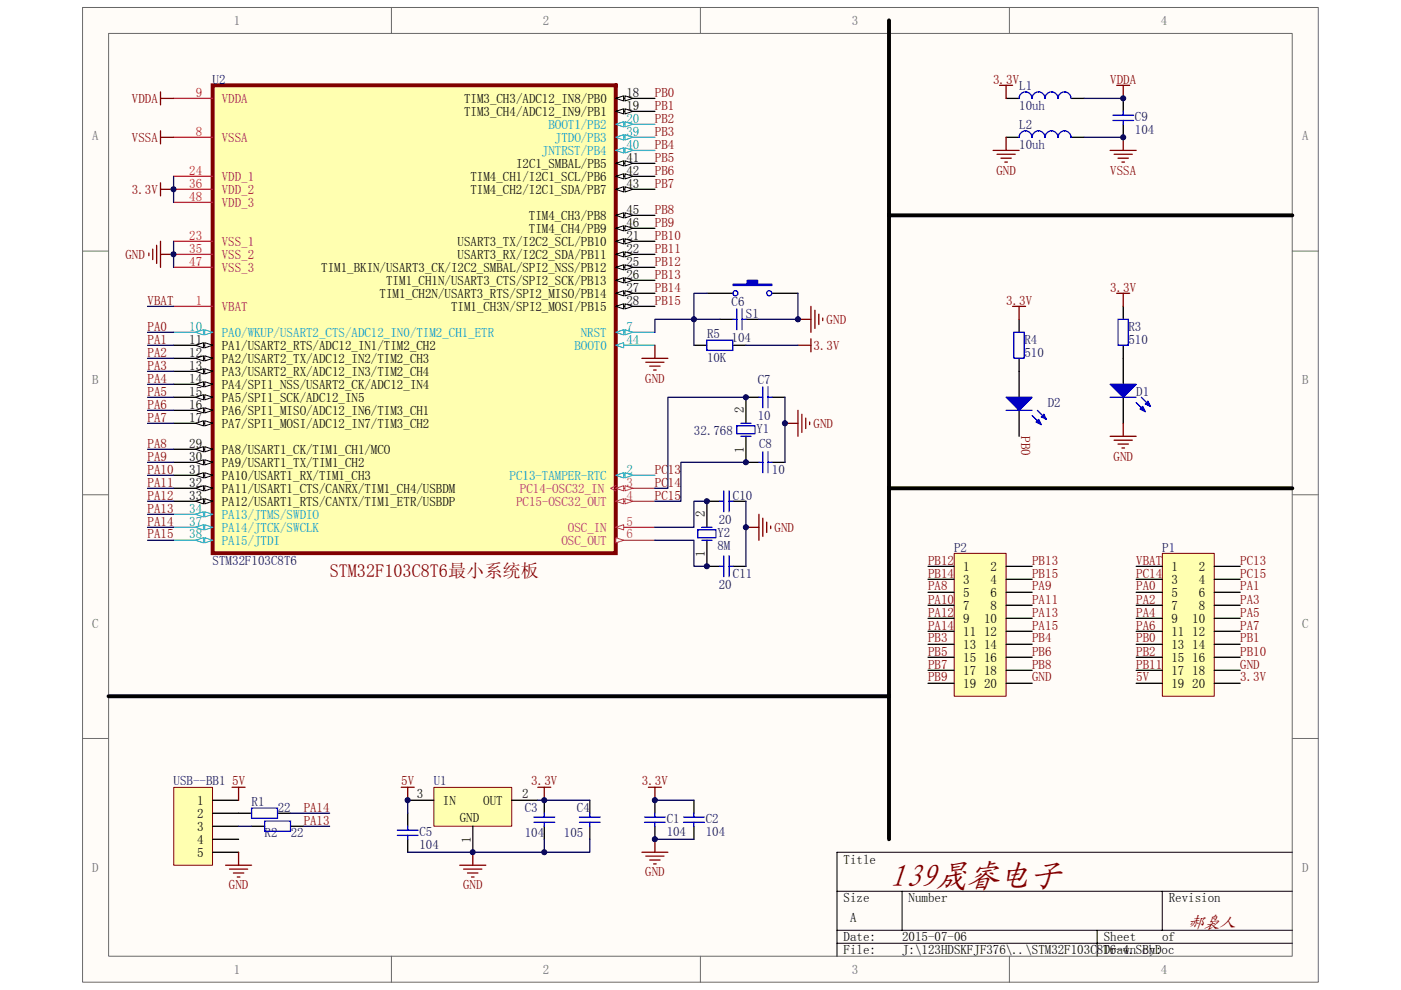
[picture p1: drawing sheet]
<svg xmlns="http://www.w3.org/2000/svg" width="297mm" height="210mm" viewBox="0 0 297 210" stroke-linecap="round" stroke-linejoin="round" font-family="sans-serif">
<path d="M17.5 1.6h262v206.7h-262z" fill="#fffcf8"/>
<path d="M17.5 1.6h262v206.7h-262z" fill="none" stroke="#6a6a6a" stroke-width=".21"/>
<path d="M23 7.1h251v195.7h-251z" fill="#fffcf8"/>
<g fill="none" stroke="#6a6a6a" stroke-width=".21">
<path d="M23 7.1h251v195.7h-251zM83 1.6v5.5M148.5 1.6v5.5M214 1.6v5.5M17.5 53.3h5.5M274 53.3h5.5M17.5 104.9h5.5M274 104.9h5.5M17.5 156.6h5.5M274 156.6h5.5M83 202.8v5.5M148.5 202.8v5.5"/>
<path d="M214 202.8v5.5"/>
</g>
<path d="M177.5 189h96.5M177.5 197.3h96.5M191.3 189v8.3M232.6 197.3v5.5M246.4 189v8.3M274 180.8h-96.5v22M177.5 200.1h96.5" fill="none" stroke="#000" stroke-width=".21"/>
<path d="M45.1 18.1v99.2h85.5v-99.2z" fill-rule="evenodd" fill="#ffffb0" stroke="#800000" stroke-width=".83"/>
<path d="M130.6 73.2h8.3" fill="none" stroke="#009cca" stroke-width=".28"/>
<path d="M130.6 73.2l1.6-.5v1.1z" fill="#fffcf8" stroke="#009cca" stroke-width=".21"/>
<path d="M130.6 70.5h8.3" fill="none" stroke="#009cca" stroke-width=".28"/>
<g fill="#fffcf8" stroke="#009cca" stroke-width=".21">
<path d="M130.6 70.5l1.6-.6v1.1z"/>
<path d="M132.5 69.9l1.7 .6-1.7 .5z"/>
</g>
<path d="M130.6 111.8h8.3" fill="none" stroke="#c5008f" stroke-width=".28"/>
<path d="M130.6 111.8l1.6-.5v1.1z" fill="#fffcf8" stroke="#c5008f" stroke-width=".21"/>
<path d="M130.6 114.6h8.3" fill="none" stroke="#c5008f" stroke-width=".28"/>
<path d="M130.6 114l1.6 .6-1.6 .5z" fill="#fffcf8" stroke="#c5008f" stroke-width=".21"/>
<path d="M36.8 70.5h8.3" fill="none" stroke="#009cca" stroke-width=".28"/>
<g fill="#fffcf8" stroke="#009cca" stroke-width=".21">
<path d="M43.4 69.9l1.7 .6-1.7 .5z"/>
<path d="M41.5 70.5l1.6-.6v1.1z"/>
</g>
<path d="M36.8 73.2h8.3" fill="none" stroke="#000" stroke-width=".28"/>
<g fill="#fffcf8" stroke="#000" stroke-width=".21">
<path d="M43.4 72.7l1.7 .5-1.7 .6z"/>
<path d="M41.5 73.2l1.6-.5v1.1z"/>
</g>
<path d="M36.8 76h8.3" fill="none" stroke="#000" stroke-width=".28"/>
<g fill="#fffcf8" stroke="#000" stroke-width=".21">
<path d="M43.4 75.5l1.7 .5-1.7 .6z"/>
<path d="M41.5 76l1.6-.5v1.1z"/>
</g>
<path d="M36.8 78.8h8.3" fill="none" stroke="#000" stroke-width=".28"/>
<g fill="#fffcf8" stroke="#000" stroke-width=".21">
<path d="M43.4 78.2l1.7 .6-1.7 .5z"/>
<path d="M41.5 78.8l1.6-.6v1.1z"/>
</g>
<path d="M36.8 81.5h8.3" fill="none" stroke="#000" stroke-width=".28"/>
<g fill="#fffcf8" stroke="#000" stroke-width=".21">
<path d="M43.4 81l1.7 .5-1.7 .6z"/>
<path d="M41.5 81.5l1.6-.5v1.1z"/>
</g>
<path d="M36.8 84.3h8.3" fill="none" stroke="#000" stroke-width=".28"/>
<g fill="#fffcf8" stroke="#000" stroke-width=".21">
<path d="M43.4 83.7l1.7 .6-1.7 .5z"/>
<path d="M41.5 84.3l1.6-.6v1.1z"/>
</g>
<path d="M36.8 87h8.3" fill="none" stroke="#000" stroke-width=".28"/>
<g fill="#fffcf8" stroke="#000" stroke-width=".21">
<path d="M43.4 86.5l1.7 .5-1.7 .6z"/>
<path d="M41.5 87l1.6-.5v1.1z"/>
</g>
<path d="M36.8 89.8h8.3" fill="none" stroke="#000" stroke-width=".28"/>
<g fill="#fffcf8" stroke="#000" stroke-width=".21">
<path d="M43.4 89.2l1.7 .6-1.7 .5z"/>
<path d="M41.5 89.8l1.6-.6v1.1z"/>
</g>
<path d="M36.8 95.3h8.3" fill="none" stroke="#000" stroke-width=".28"/>
<g fill="#fffcf8" stroke="#000" stroke-width=".21">
<path d="M43.4 94.7l1.7 .6-1.7 .5z"/>
<path d="M41.5 95.3l1.6-.6v1.1z"/>
</g>
<path d="M36.8 98.1h8.3" fill="none" stroke="#000" stroke-width=".28"/>
<g fill="#fffcf8" stroke="#000" stroke-width=".21">
<path d="M43.4 97.5l1.7 .6-1.7 .5z"/>
<path d="M41.5 98.1l1.6-.6v1.1z"/>
</g>
<path d="M36.8 100.8h8.3" fill="none" stroke="#000" stroke-width=".28"/>
<g fill="#fffcf8" stroke="#000" stroke-width=".21">
<path d="M43.4 100.3l1.7 .5-1.7 .6z"/>
<path d="M41.5 100.8l1.6-.5v1.1z"/>
</g>
<path d="M36.8 103.6h8.3" fill="none" stroke="#000" stroke-width=".28"/>
<g fill="#fffcf8" stroke="#000" stroke-width=".21">
<path d="M43.4 103l1.7 .6-1.7 .5z"/>
<path d="M41.5 103.6l1.6-.6v1.1z"/>
</g>
<path d="M36.8 106.3h8.3" fill="none" stroke="#000" stroke-width=".28"/>
<g fill="#fffcf8" stroke="#000" stroke-width=".21">
<path d="M43.4 105.8l1.7 .5-1.7 .6z"/>
<path d="M41.5 106.3l1.6-.5v1.1z"/>
</g>
<path d="M36.8 109.1h8.3" fill="none" stroke="#009cca" stroke-width=".28"/>
<g fill="#fffcf8" stroke="#009cca" stroke-width=".21">
<path d="M43.4 108.5l1.7 .6-1.7 .5z"/>
<path d="M41.5 109.1l1.6-.6v1.1z"/>
</g>
<path d="M36.8 111.8h8.3" fill="none" stroke="#009cca" stroke-width=".28"/>
<g fill="#fffcf8" stroke="#009cca" stroke-width=".21">
<path d="M43.4 111.3l1.7 .5-1.7 .6z"/>
<path d="M41.5 111.8l1.6-.5v1.1z"/>
</g>
<path d="M36.8 114.6h8.3" fill="none" stroke="#009cca" stroke-width=".28"/>
<g fill="#fffcf8" stroke="#009cca" stroke-width=".21">
<path d="M43.4 114l1.7 .6-1.7 .5z"/>
<path d="M41.5 114.6l1.6-.6v1.1z"/>
</g>
<path d="M130.6 20.9h8.3" fill="none" stroke="#000" stroke-width=".28"/>
<g fill="#fffcf8" stroke="#000" stroke-width=".21">
<path d="M130.6 20.9l1.6-.6v1.1z"/>
<path d="M132.5 20.3l1.7 .6-1.7 .5z"/>
</g>
<path d="M130.6 23.6h8.3" fill="none" stroke="#000" stroke-width=".28"/>
<g fill="#fffcf8" stroke="#000" stroke-width=".21">
<path d="M130.6 23.6l1.6-.5v1.1z"/>
<path d="M132.5 23.1l1.7 .5-1.7 .6z"/>
</g>
<path d="M130.6 26.4h8.3" fill="none" stroke="#009cca" stroke-width=".28"/>
<g fill="#fffcf8" stroke="#009cca" stroke-width=".21">
<path d="M130.6 26.4l1.6-.6v1.1z"/>
<path d="M132.5 25.8l1.7 .6-1.7 .5z"/>
</g>
<path d="M130.6 29.1h8.3" fill="none" stroke="#009cca" stroke-width=".28"/>
<g fill="#fffcf8" stroke="#009cca" stroke-width=".21">
<path d="M130.6 29.1l1.6-.5v1.1z"/>
<path d="M132.5 28.6l1.7 .5-1.7 .6z"/>
</g>
<path d="M130.6 31.9h8.3" fill="none" stroke="#009cca" stroke-width=".28"/>
<g fill="#fffcf8" stroke="#009cca" stroke-width=".21">
<path d="M130.6 31.9l1.6-.6v1.1z"/>
<path d="M132.5 31.3l1.7 .6-1.7 .5z"/>
</g>
<path d="M130.6 34.6h8.3" fill="none" stroke="#000" stroke-width=".28"/>
<g fill="#fffcf8" stroke="#000" stroke-width=".21">
<path d="M130.6 34.6l1.6-.5v1.1z"/>
<path d="M132.5 34.1l1.7 .5-1.7 .6z"/>
</g>
<path d="M130.6 37.4h8.3" fill="none" stroke="#000" stroke-width=".28"/>
<g fill="#fffcf8" stroke="#000" stroke-width=".21">
<path d="M130.6 37.4l1.6-.5v1.1z"/>
<path d="M132.5 36.9l1.7 .5-1.7 .6z"/>
</g>
<path d="M130.6 40.2h8.3" fill="none" stroke="#000" stroke-width=".28"/>
<g fill="#fffcf8" stroke="#000" stroke-width=".21">
<path d="M130.6 40.2l1.6-.6v1.1z"/>
<path d="M132.5 39.6l1.7 .6-1.7 .5z"/>
</g>
<path d="M130.6 45.7h8.3" fill="none" stroke="#000" stroke-width=".28"/>
<g fill="#fffcf8" stroke="#000" stroke-width=".21">
<path d="M130.6 45.7l1.6-.6v1.1z"/>
<path d="M132.5 45.1l1.7 .6-1.7 .5z"/>
</g>
<path d="M130.6 48.4h8.3" fill="none" stroke="#000" stroke-width=".28"/>
<g fill="#fffcf8" stroke="#000" stroke-width=".21">
<path d="M130.6 48.4l1.6-.5v1.1z"/>
<path d="M132.5 47.9l1.7 .5-1.7 .6z"/>
</g>
<path d="M130.6 51.2h8.3" fill="none" stroke="#000" stroke-width=".28"/>
<g fill="#fffcf8" stroke="#000" stroke-width=".21">
<path d="M130.6 51.2l1.6-.6v1.2z"/>
<path d="M132.5 50.6l1.7 .6-1.7 .6z"/>
</g>
<path d="M130.6 54h8.3" fill="none" stroke="#000" stroke-width=".28"/>
<g fill="#fffcf8" stroke="#000" stroke-width=".21">
<path d="M130.6 54l1.6-.6v1.1z"/>
<path d="M132.5 53.4l1.7 .6-1.7 .5z"/>
</g>
<path d="M130.6 56.7h8.3" fill="none" stroke="#000" stroke-width=".28"/>
<g fill="#fffcf8" stroke="#000" stroke-width=".21">
<path d="M130.6 56.7l1.6-.5v1.1z"/>
<path d="M132.5 56.2l1.7 .5-1.7 .6z"/>
</g>
<path d="M130.6 59.5h8.3" fill="none" stroke="#000" stroke-width=".28"/>
<g fill="#fffcf8" stroke="#000" stroke-width=".21">
<path d="M130.6 59.5l1.6-.6v1.1z"/>
<path d="M132.5 58.9l1.7 .6-1.7 .5z"/>
</g>
<path d="M130.6 62.2h8.3" fill="none" stroke="#000" stroke-width=".28"/>
<g fill="#fffcf8" stroke="#000" stroke-width=".21">
<path d="M130.6 62.2l1.6-.5v1.1z"/>
<path d="M132.5 61.7l1.7 .5-1.7 .6z"/>
</g>
<path d="M130.6 65h8.3" fill="none" stroke="#000" stroke-width=".28"/>
<g fill="#fffcf8" stroke="#000" stroke-width=".21">
<path d="M130.6 65l1.6-.6v1.1z"/>
<path d="M132.5 64.4l1.7 .6-1.7 .5z"/>
</g>
<path d="M130.6 100.8h8.3" fill="none" stroke="#009cca" stroke-width=".28"/>
<g fill="#fffcf8" stroke="#009cca" stroke-width=".21">
<path d="M130.6 100.8l1.6-.5v1.1z"/>
<path d="M132.5 100.3l1.7 .5-1.7 .6z"/>
</g>
<path d="M130.6 103.6h8.3" fill="none" stroke="#c5008f" stroke-width=".28"/>
<path d="M130.6 103l-1.1 .6 1.1 .5" fill="none" stroke="#c5008f" stroke-width=".21"/>
<g fill="#fffcf8" stroke="#c5008f" stroke-width=".21">
<path d="M130.6 103.6l1.6-.6v1.1z"/>
<path d="M132.5 103l1.7 .6-1.7 .5z"/>
</g>
<path d="M130.6 106.3h8.3" fill="none" stroke="#c5008f" stroke-width=".28"/>
<g fill="#fffcf8" stroke="#c5008f" stroke-width=".21">
<path d="M130.6 106.3l1.6-.5v1.1z"/>
<path d="M132.5 105.8l1.7 .5-1.7 .6z"/>
</g>
<path d="M36.8 37.4h8.3M36.8 20.9h8.3M36.8 29.1h8.3M36.8 40.2h8.3M36.8 42.9h8.3M36.8 51.2h8.3M36.8 54h8.3M36.8 56.7h8.3M36.8 65h8.3" fill="none" stroke="#ee0e22" stroke-width=".28"/>
<g fill="none" stroke="#000" stroke-width=".28">
<path d="M213.3 20.9h2.8M213.3 29.1h2.8M227.1 20.9h2.8M227.1 29.1h2.8M238.1 20.9v2.7M238.1 26.4v2.7M147.1 73.2h2.8M149.9 62.2h5.5M152.6 67.7h2.8M155.4 73.2h2.8M158.2 67.7h2.7M163.7 62.2h5.5"/>
<path d="M216.1 67.7v2.8M216.1 76v8.3M158.2 92.5v5.6h2.7M160.9 84.3h-2.7v5.5M163.7 98.1h2.7M163.7 84.3h2.7M216.1 87v5.5M149.9 114.6v5.5h2.7M152.6 106.3h-2.7v5.5M155.4 106.3h2.8M155.4 120.1h2.8"/>
</g>
<g fill="none" stroke="#00f" stroke-width=".28">
<path d="M216.1 20.9a1.35 1.35 0 0 1 1.4-1.4h-.1a1.35 1.35 0 0 1 1.4 1.4M216.1 29.1a1.37 1.37 0 0 1 1.4-1.4h-.1a1.38 1.38 0 0 1 1.4 1.4M218.8 20.9a1.37 1.37 0 0 1 1.4-1.4 1.37 1.37 0 0 1 1.4 1.4M218.8 29.1a1.37 1.37 0 0 1 1.4-1.4 1.37 1.37 0 0 1 1.4 1.4M221.6 20.9a1.35 1.35 0 0 1 1.4-1.4 1.36 1.36 0 0 1 1.3 1.4 1.4 1.4 0 0 1 1.4-1.4 1.35 1.35 0 0 1 1.4 1.4M221.6 29.1a1.37 1.37 0 0 1 1.4-1.4 1.39 1.39 0 0 1 1.3 1.4 1.37 1.37 0 0 1 1.4-1.4 1.38 1.38 0 0 1 1.4 1.4M235.9 24.4h4.4M235.9 25.5h4.4M238.1 23.6v.8M238.1 25.5v.9M149.9 72.1h5.5v2.2h-5.5zM155.4 67.7h.8"/>
<path d="M156.2 65.5v4.4M157.3 65.5v4.4M157.3 67.7h.9M215 70.5h2.1v5.5h-2.1zM156.2 90.3h3.9v1.7h-3.9zM157.1 89.8h2.2M157.1 92.5h2.2M160.9 98.1h.8M160.9 84.3h.8M161.7 82.1v4.4M161.7 95.8v4.5M162.8 82.1v4.4"/>
<path d="M162.8 95.8v4.5M162.8 98.1h.9M162.8 84.3h.9M213.3 87h5.5M218.8 88.1l2 2M219.9 87l2 2M148 112.4h3.8v1.6h-3.8zM148.8 111.8h2.2M148.8 114.6h2.2M152.6 106.3h.9M153.5 104.1v4.4M153.5 117.9v4.4"/>
<path d="M154.6 104.1v4.4M154.6 117.9v4.4M154.6 106.3h.8M152.6 120.1h.9M154.6 120.1h.8"/>
<circle cx="155.9" cy="62.2" r=".53"/>
<circle cx="163.1" cy="62.2" r=".54"/>
</g>
<g fill="none" stroke="#000080" stroke-width=".28">
<path d="M36.8 37.4v5.5M229.9 20.9h8.2M229.9 29.1h8.2M36.8 51.2v5.5M31.3 70.5h5.5M31.3 73.2h5.5M31.3 76h5.5M31.3 78.8h5.5M138.9 70.5v-2.8h8.2v5.5M149.9 62.2h-2.8v5.5h5.5M158.2 73.2h11M169.2 62.2v5.5h-8.3"/>
<path d="M31.3 81.5h5.5M31.3 84.3h5.5M31.3 87h5.5M31.3 89.8h5.5M31.3 95.3h5.5M31.3 98.1h5.5M158.2 84.3h-16.6v19.3h-2.7M158.2 98.1h-13.8v8.2h-5.5M166.4 84.3v13.8M31.3 109.1h5.5M31.3 111.8h5.5M31.3 114.6h5.5"/>
<path d="M31.3 100.8h5.5M31.3 103.6h5.5M31.3 106.3h5.5M138.9 114.6h8.2v5.5h2.8M149.9 106.3h-2.8v5.5h-8.2M158.2 106.3v13.8"/>
</g>
<g fill="none" stroke="#800000" stroke-width=".28">
<path d="M34 19.5v2.7M211.9 18.1h2.8M213.3 18.1v2.8M236.8 18.1h2.7M238.1 18.1v2.8M34 27.7v2.8M34 38.8v2.8M34 20.9h2.8M34 29.1h2.8M210.6 31.9h5.5M211.4 32.7h3.8M212.2 33.5h2.2"/>
<path d="M213 34.4h.6M213.3 29.1v2.8M235.4 31.9h5.5M236.2 32.7h3.9M237 33.5h2.2M237.9 34.4h.5M238.1 29.1v2.8M31.6 53.7v.5M32.4 52.9v2.2M33.2 52v3.9M34 51.2v5.5M34 40.2h2.8"/>
<path d="M34 54h2.8M169.2 67.7h2.7M169.2 73.2h2.7M171.9 65v5.5M171.9 71.9v2.7M172.8 65.8v3.9M173.6 66.6v2.2M174.4 67.5v.5M214.7 65h2.7M216.1 65v2.7M166.4 89.8h2.8M169.2 87v5.5"/>
<path d="M170 87.9v3.8M170.8 88.7v2.2M171.7 89.5v.6M158.2 111.8h2.7M160.9 109.1v5.5M161.7 109.9v3.9M162.6 110.7v2.2M163.4 111.6v.5M85.1 167h2.7M86.4 167v2.7"/>
</g>
<g fill="#00f" stroke="#00f" stroke-width=".28">
<path d="M213.3 84.3h5.5l-2.7 2.7z"/>
<path d="M220.2 89l.6 1.1-1.1-.6z"/>
<path d="M220.8 88.4l.5-.5 .6 1.1z"/>
<path d="M155.4 60.3h3v-.8h2.2v.8h3.1v.3h-8.3z" fill-rule="evenodd"/>
</g>
<path d="M36.8 167h8.3v16.5h-8.3z" fill="#ffffb0"/>
<path d="M36.8 167h8.3v16.5h-8.3z" fill="none" stroke="#800000" stroke-width=".21"/>
<g fill="none" stroke="#000" stroke-width=".28">
<path d="M238.1 65v2.7M238.1 73.2v8.3M238.1 84.3v5.5M45.1 169.7h5.5M45.1 172.5h8.2M45.1 175.3h5.5M45.1 178h5.5M53.3 175.3h2.8M58.9 172.5h2.7M61.6 175.3h2.8M86.4 172.5v2.8M86.4 178v2.8"/>
<path d="M115.4 169.7v2.8M115.4 175.3v2.7M125 169.7v2.8M125 175.3v2.7M45.1 180.8h5.5"/>
</g>
<g fill="none" stroke="#800000" stroke-width=".28">
<path d="M236.8 62.2h2.7M238.1 62.2v2.8M235.4 92.5h5.5M236.2 93.4h3.9M237 94.2h2.2M237.9 95h.5M238.1 89.8v2.7M49.2 167h2.8M50.6 167v2.7M114 167h2.8M115.4 167v2.7M47.8 183.5h5.5"/>
<path d="M48.7 184.3h3.8M49.5 185.2h2.2M50.3 186h.6M50.6 180.8v2.7M97.5 183.5h5.5M98.3 184.3h3.9M99.1 185.2h2.2M100 186h.5M100.2 180.8v2.7"/>
</g>
<g fill="none" stroke="#00f" stroke-width=".28">
<path d="M237 67.7h2.2v5.5h-2.2zM235.4 84.3h5.5M240.9 85.4l1.9 1.9M242 84.3l1.9 1.9M53.3 171.4h5.5v2.2h-5.5zM56.1 174.1h5.5v2.2h-5.5zM84.2 176.1h4.4M84.2 177.2h4.4M86.4 175.3v.8M86.4 177.2v.8M113.2 173.3h4.4M113.2 174.4h4.4"/>
<path d="M115.4 172.5v.8M115.4 174.4v.9M122.8 173.3h4.5M122.8 174.4h4.5M125 172.5v.8M125 174.4v.9"/>
</g>
<path d="M31.3 65h5.5M61.6 172.5h8.3M64.4 175.3h5.5" fill="none" stroke="#000080" stroke-width=".28"/>
<g fill="#00f" stroke="#00f" stroke-width=".28">
<path d="M235.4 81.5h5.5l-2.8 2.8z"/>
<path d="M242.3 86.2l.5 1.1-1.1-.5z"/>
<path d="M243.4 85.1l.5 1.1-1.1-.5z"/>
</g>
<path d="M246.5 117.4h10.9v30.3h-10.9z" fill="#ffffb0"/>
<path d="M246.4 117.4h11v30.3h-11z" fill="none" stroke="#800000" stroke-width=".21"/>
<g fill="none" stroke="#000" stroke-width=".28">
<path d="M240.9 120.1h5.5M240.9 122.9h5.5M240.9 125.6h5.5M240.9 128.4h5.5M240.9 131.1h5.5M240.9 133.9h5.5M240.9 136.7h5.5M240.9 139.4h5.5M257.4 120.1h5.5M257.4 122.9h5.5M257.4 125.6h5.5M257.4 128.4h5.5"/>
<path d="M257.4 131.1h5.5M257.4 133.9h5.5M257.4 136.7h5.5M257.4 139.4h5.5M240.9 142.2h5.5M240.9 144.9h5.5M257.4 142.2h5.5M257.4 144.9h5.5"/>
</g>
<path d="M202.3 117.4h11v30.3h-11z" fill="#ffffb0"/>
<path d="M202.3 117.4h11v30.3h-11z" fill="none" stroke="#800000" stroke-width=".21"/>
<g fill="none" stroke="#000" stroke-width=".28">
<path d="M196.8 120.1h5.5M196.8 122.9h5.5M196.8 125.6h5.5M196.8 128.4h5.5M196.8 131.1h5.5M196.8 133.9h5.5M196.8 136.7h5.5M196.8 139.4h5.5M213.3 120.1h5.5M213.3 122.9h5.5M213.3 125.6h5.5M213.3 128.4h5.5"/>
<path d="M213.3 131.1h5.5M213.3 133.9h5.5M213.3 136.7h5.5M213.3 139.4h5.5M196.8 142.2h5.5M196.8 144.9h5.5M213.3 142.2h5.5M213.3 144.9h5.5"/>
</g>
<path d="M50.6 175.3h2.7" fill="none" stroke="#000080" stroke-width=".28"/>
<path d="M92 167h16.5v8.2h-16.5z" fill="#ffffb0"/>
<path d="M92 167h16.5v8.2h-16.5z" fill="none" stroke="#800000" stroke-width=".21"/>
<path d="M86.4 169.7h5.6M100.2 175.3v5.5M108.5 169.7h5.5M138.9 169.7v2.8M138.9 175.3v2.7M147.1 169.7v2.8M147.1 175.3v2.7" fill="none" stroke="#000" stroke-width=".28"/>
<path d="M86.4 169.7v2.8M114 169.7h11M115.4 178v2.8M125 178v2.8h-38.6M138.9 169.7h8.2M138.9 178h8.2" fill="none" stroke="#000080" stroke-width=".28"/>
<path d="M136.1 76h5.5M136.9 76.8h3.9M137.7 77.7h2.3M138.6 78.5h.5M138.9 73.2v2.8M137.5 167h2.7M138.9 167v2.7M138.9 178v2.8M136.1 180.8h5.5M136.9 181.6h3.9M137.7 182.4h2.3M138.6 183.2h.5" fill="none" stroke="#800000" stroke-width=".28"/>
<path d="M136.6 173.3h4.5M136.6 174.4h4.5M138.9 172.5v.8M138.9 174.4v.9M144.9 173.3h4.4M144.9 174.4h4.4M147.1 172.5v.8M147.1 174.4v.9" fill="none" stroke="#00f" stroke-width=".28"/>
<path d="M188.5 4.3v173.7M188.5 45.7h85.5M188.5 103.6h85.5M23 147.7h165.5" fill="none" stroke="#000" stroke-width=".83"/>
<g fill="#000080" stroke="#000080" stroke-width=".21">
<circle cx="36.8" cy="53.9" r=".53"/>
<circle cx="36.8" cy="40.1" r=".53"/>
<circle cx="86.4" cy="169.7" r=".54"/>
<circle cx="100.2" cy="180.8" r=".53"/>
<circle cx="115.4" cy="180.8" r=".54"/>
<circle cx="115.4" cy="169.7" r=".54"/>
<circle cx="138.8" cy="178" r=".54"/>
<circle cx="138.8" cy="169.7" r=".54"/>
<circle cx="147.1" cy="67.7" r=".54"/>
<circle cx="149.9" cy="120.1" r=".54"/>
<circle cx="149.9" cy="106.3" r=".54"/>
<circle cx="158.1" cy="111.8" r=".54"/>
<circle cx="158.1" cy="98" r=".54"/>
<circle cx="158.1" cy="84.3" r=".54"/>
<circle cx="166.4" cy="89.8" r=".54"/>
<circle cx="169.2" cy="67.7" r=".54"/>
<circle cx="238.1" cy="29.1" r=".54"/>
<circle cx="238.1" cy="20.8" r=".54"/>
</g>
<text font-size="7" fill="#800000" x="188.5" y="188.1">139晟睿电子</text>
<text font-size="3.9" fill="#800000" x="69.9" y="122.3">STM32F103C8T6最小系统板</text>
<text font-size="3.5" fill="#800000" x="251.9" y="196.8">郝袅人</text>
<g font-size="2.8" fill="#6a6a6a">
<text x="49.6" y="5.3">1</text>
<text x="115.1" y="5.3">2</text>
<text x="180.6" y="5.3">3</text>
<text x="246.1" y="5.3">4</text>
<text x="19.6" y="29.8">A</text>
<text x="276.1" y="29.8">A</text>
<text x="19.6" y="81.5">B</text>
<text x="276.1" y="81.5">B</text>
<text x="19.6" y="133.2">C</text>
<text x="276.1" y="133.2">C</text>
<text x="19.6" y="184.8">D</text>
<text x="276.1" y="184.8">D</text>
<text x="49.6" y="206.6">1</text>
<text x="115.1" y="206.6">2</text>
<text x="180.6" y="206.6">3</text>
<text x="246.1" y="206.6">4</text>
</g>
<g font-size="2.8" fill="#000080">
<text x="45.1" y="17.7">U2</text>
<text x="216.1" y="23.2">10uh</text>
<text x="216.1" y="19.1">L1</text>
<text x="216.1" y="27.4">L2</text>
<text x="240.6" y="28.5">104</text>
<text x="240.6" y="25.7">C9</text>
<text x="216.1" y="31.5">10uh</text>
<text x="155.1" y="64.9">C6</text>
<text x="149.9" y="71.8">R5</text>
<text x="158.2" y="67.4">S1</text>
<text x="239.2" y="70.1">R3</text>
<text x="149.9" y="76.7">10K</text>
<text x="155.1" y="72.6">104</text>
<text x="217.2" y="75.6">510</text>
<text x="217.2" y="72.9">R4</text>
<text x="239.2" y="72.9">510</text>
<text x="160.7" y="81.4">C7</text>
<text x="240.9" y="83.9">D1</text>
<text x="160.7" y="89.1">10</text>
<text x="222.1" y="86.4">D2</text>
<text x="147.1" y="92.2">32.768</text>
<text x="160.4" y="91.9">Y1</text>
<text x="160.9" y="94.9">C8</text>
<text x="163.7" y="100.4">10</text>
<text x="155.4" y="106">C10</text>
<text x="152.1" y="113.9">Y2</text>
<text x="152.4" y="111.2">20</text>
<text x="45.1" y="119.7">STM32F103C8T6</text>
<text x="152.1" y="116.7">8M</text>
<text x="202.3" y="117">P2</text>
<text x="246.4" y="117">P1</text>
<text x="152.4" y="125">20</text>
<text x="155.4" y="122.5">C11</text>
<text x="36.8" y="166.6">USB--BB1</text>
<text x="92" y="166.6">U1</text>
<text x="53.4" y="171">R1</text>
<text x="58.9" y="172.1">22</text>
<text x="111.3" y="172.1">C3</text>
<text x="122.3" y="172.1">C4</text>
<text x="56.1" y="177.6">R2</text>
<text x="61.6" y="177.6">22</text>
<text x="88.9" y="177.4">C5</text>
<text x="111.3" y="177.6">104</text>
<text x="119.5" y="177.6">105</text>
<text x="141.3" y="177.4">104</text>
<text x="141.3" y="174.6">C1</text>
<text x="149.6" y="177.4">104</text>
<text x="149.6" y="174.6">C2</text>
<text x="88.9" y="180.1">104</text>
</g>
<g font-size="2.8" fill="#800000">
<text x="210.6" y="17.7">3.3V</text>
<text x="235.4" y="17.7">VDDA</text>
<text x="28" y="21.9">VDDA</text>
<text x="138.8" y="20.5">PB0</text>
<text x="138.8" y="23.2">PB1</text>
<text x="138.8" y="28.8">PB3</text>
<text x="138.8" y="26">PB2</text>
<text x="28" y="30.1">VSSA</text>
<text x="138.8" y="34.3">PB5</text>
<text x="138.8" y="31.5">PB4</text>
<text x="28" y="41.2">3.3V</text>
<text x="138.8" y="37">PB6</text>
<text x="138.8" y="39.8">PB7</text>
<text x="211.3" y="37">GND</text>
<text x="235.4" y="37">VSSA</text>
<text x="138.8" y="45.3">PB8</text>
<text x="138.8" y="48">PB9</text>
<text x="138.8" y="50.8">PB10</text>
<text x="138.8" y="53.6">PB11</text>
<text x="26.6" y="54.9">GND</text>
<text x="138.8" y="56.3">PB12</text>
<text x="138.8" y="59.1">PB13</text>
<text x="31.3" y="64.6">VBAT</text>
<text x="138.8" y="61.8">PB14</text>
<text x="138.8" y="64.6">PB15</text>
<text x="213.3" y="64.6">3.3V</text>
<text x="235.4" y="61.8">3.3V</text>
<text x="31.3" y="70.1">PA0</text>
<text x="175.3" y="68.7">GND</text>
<text x="31.3" y="72.9">PA1</text>
<text x="31.3" y="75.6">PA2</text>
<text x="172.5" y="74.3">3.3V</text>
<text x="31.3" y="78.4">PA3</text>
<text x="31.3" y="81.1">PA4</text>
<text x="31.3" y="83.9">PA5</text>
<text x="136.8" y="81.1">GND</text>
<text x="31.3" y="86.7">PA6</text>
<text x="31.3" y="89.4">PA7</text>
<text x="31.3" y="94.9">PA8</text>
<text x="172.5" y="90.8">GND</text>
<text x="216.5" y="92.6" transform="rotate(90 216.5 92.6)">PB0</text>
<text x="31.3" y="97.7">PA9</text>
<text x="31.3" y="100.4">PA10</text>
<text x="138.8" y="100.4">PC13</text>
<text x="236.1" y="97.7">GND</text>
<text x="31.3" y="103.2">PA11</text>
<text x="31.3" y="106">PA12</text>
<text x="138.8" y="103.2">PC14</text>
<text x="138.8" y="106">PC15</text>
<text x="31.3" y="108.7">PA13</text>
<text x="31.3" y="111.5">PA14</text>
<text x="164.2" y="112.8">GND</text>
<text x="31.3" y="114.2">PA15</text>
<text x="196.8" y="119.7">PB12</text>
<text x="218.8" y="119.7">PB13</text>
<text x="240.9" y="119.7">VBAT</text>
<text x="263" y="119.7">PC13</text>
<text x="196.8" y="122.5">PB14</text>
<text x="196.8" y="125.2">PA8</text>
<text x="218.8" y="122.5">PB15</text>
<text x="218.8" y="125.2">PA9</text>
<text x="240.9" y="122.5">PC14</text>
<text x="240.9" y="125.2">PA0</text>
<text x="263" y="122.5">PC15</text>
<text x="263" y="125.2">PA1</text>
<text x="196.8" y="128">PA10</text>
<text x="196.8" y="130.8">PA12</text>
<text x="218.8" y="128">PA11</text>
<text x="218.8" y="130.8">PA13</text>
<text x="240.9" y="128">PA2</text>
<text x="240.9" y="130.8">PA4</text>
<text x="263" y="128">PA3</text>
<text x="263" y="130.8">PA5</text>
<text x="196.8" y="133.5">PA14</text>
<text x="196.8" y="136.3">PB3</text>
<text x="218.8" y="133.5">PA15</text>
<text x="218.8" y="136.3">PB4</text>
<text x="240.9" y="133.5">PA6</text>
<text x="240.9" y="136.3">PB0</text>
<text x="263" y="133.5">PA7</text>
<text x="263" y="136.3">PB1</text>
<text x="196.8" y="139">PB5</text>
<text x="196.8" y="141.8">PB7</text>
<text x="218.8" y="139">PB6</text>
<text x="218.8" y="141.8">PB8</text>
<text x="240.9" y="139">PB2</text>
<text x="240.9" y="141.8">PB11</text>
<text x="263" y="141.8">GND</text>
<text x="263" y="139">PB10</text>
<text x="196.8" y="144.5">PB9</text>
<text x="218.8" y="144.5">GND</text>
<text x="240.9" y="144.5">5V</text>
<text x="263" y="144.5">3.3V</text>
<text x="49.2" y="166.6">5V</text>
<text x="85.1" y="166.6">5V</text>
<text x="112.6" y="166.6">3.3V</text>
<text x="136.1" y="166.6">3.3V</text>
<text x="64.4" y="172.1">PA14</text>
<text x="64.4" y="174.9">PA13</text>
<text x="136.8" y="185.9">GND</text>
<text x="48.5" y="188.7">GND</text>
<text x="98.2" y="188.7">GND</text>
</g>
<g font-size="2.8" fill="#ee0e22">
<text x="41.5" y="20.5">9</text>
<text x="47" y="21.9">VDDA</text>
<text x="41.5" y="28.8">8</text>
<text x="47" y="30.1">VSSA</text>
<text x="40.1" y="37">24</text>
<text x="40.1" y="39.8">36</text>
<text x="47" y="38.4">VDD_1</text>
<text x="47" y="41.2">VDD_2</text>
<text x="40.1" y="42.5">48</text>
<text x="47" y="43.9">VDD_3</text>
<text x="40.1" y="50.8">23</text>
<text x="40.1" y="53.6">35</text>
<text x="47" y="52.2">VSS_1</text>
<text x="40.1" y="56.3">47</text>
<text x="47" y="54.9">VSS_2</text>
<text x="47" y="57.7">VSS_3</text>
<text x="41.5" y="64.6">1</text>
<text x="47" y="66">VBAT</text>
</g>
<g font-size="2.8">
<text x="98.4" y="21.9">TIM3_CH3/ADC12_IN8/PB0</text>
<text x="132.8" y="20.5">18</text>
<text x="132.8" y="23.2">19</text>
<text x="98.4" y="24.6">TIM3_CH4/ADC12_IN9/PB1</text>
<text x="109.4" y="35.6">I2C1_SMBAL/PB5</text>
<text x="132.8" y="34.3">41</text>
<text x="99.8" y="38.4">TIM4_CH1/I2C1_SCL/PB6</text>
<text x="99.8" y="41.2">TIM4_CH2/I2C1_SDA/PB7</text>
<text x="132.8" y="37">42</text>
<text x="132.8" y="39.8">43</text>
<text x="112.1" y="46.7">TIM4_CH3/PB8</text>
<text x="132.8" y="45.3">45</text>
<text x="97" y="52.2">USART3_TX/I2C2_SCL/PB10</text>
<text x="112.1" y="49.4">TIM4_CH4/PB9</text>
<text x="132.8" y="50.8">21</text>
<text x="132.8" y="53.6">22</text>
<text x="132.8" y="48">46</text>
<text x="68.1" y="57.7">TIM1_BKIN/USART3_CK/I2C2_SMBAL/SPI2_NSS/PB12</text>
<text x="97" y="54.9">USART3_RX/I2C2_SDA/PB11</text>
<text x="132.8" y="56.3">25</text>
<text x="132.8" y="59.1">26</text>
<text x="80.5" y="63.2">TIM1_CH2N/USART3_RTS/SPI2_MISO/PB14</text>
<text x="81.9" y="60.5">TIM1_CH1N/USART3_CTS/SPI2_SCK/PB13</text>
<text x="95.6" y="66">TIM1_CH3N/SPI2_MOSI/PB15</text>
<text x="132.8" y="64.6">28</text>
<text x="132.8" y="61.8">27</text>
<text x="40.1" y="72.9">11</text>
<text x="40.1" y="75.6">12</text>
<text x="47" y="74.3">PA1/USART2_RTS/ADC12_IN1/TIM2_CH2</text>
<text x="47" y="77">PA2/USART2_TX/ADC12_IN2/TIM2_CH3</text>
<text x="40.1" y="78.4">13</text>
<text x="40.1" y="81.1">14</text>
<text x="40.1" y="83.9">15</text>
<text x="47" y="79.8">PA3/USART2_RX/ADC12_IN3/TIM2_CH4</text>
<text x="47" y="82.5">PA4/SPI1_NSS/USART2_CK/ADC12_IN4</text>
<text x="40.1" y="86.7">16</text>
<text x="40.1" y="89.4">17</text>
<text x="47" y="85.3">PA5/SPI1_SCK/ADC12_IN5</text>
<text x="47" y="88">PA6/SPI1_MISO/ADC12_IN6/TIM3_CH1</text>
<text x="157.7" y="87.6" transform="rotate(-90 157.7 87.6)">2</text>
<text x="40.1" y="94.9">29</text>
<text x="47" y="90.8">PA7/SPI1_MOSI/ADC12_IN7/TIM3_CH2</text>
<text x="40.1" y="97.7">30</text>
<text x="40.1" y="100.4">31</text>
<text x="47" y="96.3">PA8/USART1_CK/TIM1_CH1/MCO</text>
<text x="47" y="99.1">PA9/USART1_TX/TIM1_CH2</text>
<text x="47" y="101.8">PA10/USART1_RX/TIM1_CH3</text>
<text x="157.7" y="96.1" transform="rotate(-90 157.7 96.1)">1</text>
<text x="40.1" y="103.2">32</text>
<text x="40.1" y="106">33</text>
<text x="47" y="104.6">PA11/USART1_CTS/CANRX/TIM1_CH4/USBDM</text>
<text x="47" y="107.3">PA12/USART1_RTS/CANTX/TIM1_ETR/USBDP</text>
<text x="149.4" y="109.6" transform="rotate(-90 149.4 109.6)">2</text>
<text x="149.4" y="118.2" transform="rotate(-90 149.4 118.2)">1</text>
<text x="204.2" y="121.1">1</text>
<text x="204.2" y="123.9">3</text>
<text x="210" y="121.1">2</text>
<text x="210" y="123.9">4</text>
<text x="248.3" y="121.1">1</text>
<text x="248.3" y="123.9">3</text>
<text x="254.1" y="121.1">2</text>
<text x="254.1" y="123.9">4</text>
<text x="204.2" y="126.6">5</text>
<text x="204.2" y="129.4">7</text>
<text x="210" y="126.6">6</text>
<text x="210" y="129.4">8</text>
<text x="248.3" y="126.6">5</text>
<text x="248.3" y="129.4">7</text>
<text x="254.1" y="126.6">6</text>
<text x="254.1" y="129.4">8</text>
<text x="204.2" y="132.1">9</text>
<text x="204.2" y="134.9">11</text>
<text x="204.2" y="137.6">13</text>
<text x="208.6" y="132.1">10</text>
<text x="208.6" y="134.9">12</text>
<text x="208.6" y="137.6">14</text>
<text x="248.3" y="132.1">9</text>
<text x="248.3" y="134.9">11</text>
<text x="248.3" y="137.6">13</text>
<text x="252.8" y="132.1">10</text>
<text x="252.8" y="134.9">12</text>
<text x="252.8" y="137.6">14</text>
<text x="204.2" y="140.4">15</text>
<text x="204.2" y="143.2">17</text>
<text x="208.6" y="140.4">16</text>
<text x="208.6" y="143.2">18</text>
<text x="248.3" y="140.4">15</text>
<text x="248.3" y="143.2">17</text>
<text x="252.8" y="140.4">16</text>
<text x="252.8" y="143.2">18</text>
<text x="204.2" y="145.9">19</text>
<text x="208.6" y="145.9">20</text>
<text x="248.3" y="145.9">19</text>
<text x="252.8" y="145.9">20</text>
<text x="41.8" y="170.7">1</text>
<text x="41.8" y="173.5">2</text>
<text x="88.4" y="169.4">3</text>
<text x="93.9" y="170.7">IN</text>
<text x="102.4" y="170.7">OUT</text>
<text x="110.7" y="169.4">2</text>
<text x="41.8" y="176.3">3</text>
<text x="41.8" y="179">4</text>
<text x="97.5" y="174.3">GND</text>
<text x="99.8" y="178.8" transform="rotate(-90 99.8 178.8)">1</text>
<text x="41.8" y="181.8">5</text>
<text x="178.9" y="183.2">Title</text>
<text x="178.9" y="191.4">Size</text>
<text x="192.6" y="191.4">Number</text>
<text x="247.8" y="191.4">Revision</text>
<text x="180.2" y="195.6">A</text>
<text x="178.9" y="199.7">Date:</text>
<text x="178.9" y="202.4">File:</text>
<text x="191.3" y="199.7">2015-07-06</text>
<text x="191.3" y="202.4">J:\123HDSKFJF376\..\STM32F103C8T6-4.SchDoc</text>
<text x="234" y="202.4">Drawn By:</text>
<text x="234" y="199.7">Sheet</text>
<text x="246.4" y="199.7">of</text>
</g>
<g font-size="2.8" fill="#009cca">
<text x="116.3" y="27.4">BOOT1/PB2</text>
<text x="132.8" y="28.8">39</text>
<text x="132.8" y="26">20</text>
<text x="114.9" y="32.9">JNTRST/PB4</text>
<text x="117.6" y="30.1">JTDO/PB3</text>
<text x="132.8" y="31.5">40</text>
<text x="40.1" y="70.1">10</text>
<text x="47" y="71.5">PA0/WKUP/USART2_CTS/ADC12_IN0/TIM2_CH1_ETR</text>
<text x="123.1" y="71.5">NRST</text>
<text x="132.8" y="70.1">7</text>
<text x="121.8" y="74.3">BOOT0</text>
<text x="132.8" y="72.9">44</text>
<text x="108" y="101.8">PC13-TAMPER-RTC</text>
<text x="132.8" y="100.4">2</text>
<text x="40.1" y="108.7">34</text>
<text x="40.1" y="111.5">37</text>
<text x="47" y="110.1">PA13/JTMS/SWDIO</text>
<text x="47" y="112.8">PA14/JTCK/SWCLK</text>
<text x="40.1" y="114.2">38</text>
<text x="47" y="115.6">PA15/JTDI</text>
</g>
<g font-size="2.8" fill="#c5008f">
<text x="109.4" y="107.3">PC15-OSC32_OUT</text>
<text x="110.2" y="104.6">PC14-OSC32_IN</text>
<text x="132.8" y="106">4</text>
<text x="132.8" y="103.2">3</text>
<text x="120.4" y="112.8">OSC_IN</text>
<text x="132.8" y="111.5">5</text>
<text x="119" y="115.6">OSC_OUT</text>
<text x="132.8" y="114.2">6</text>
</g>
</svg>
